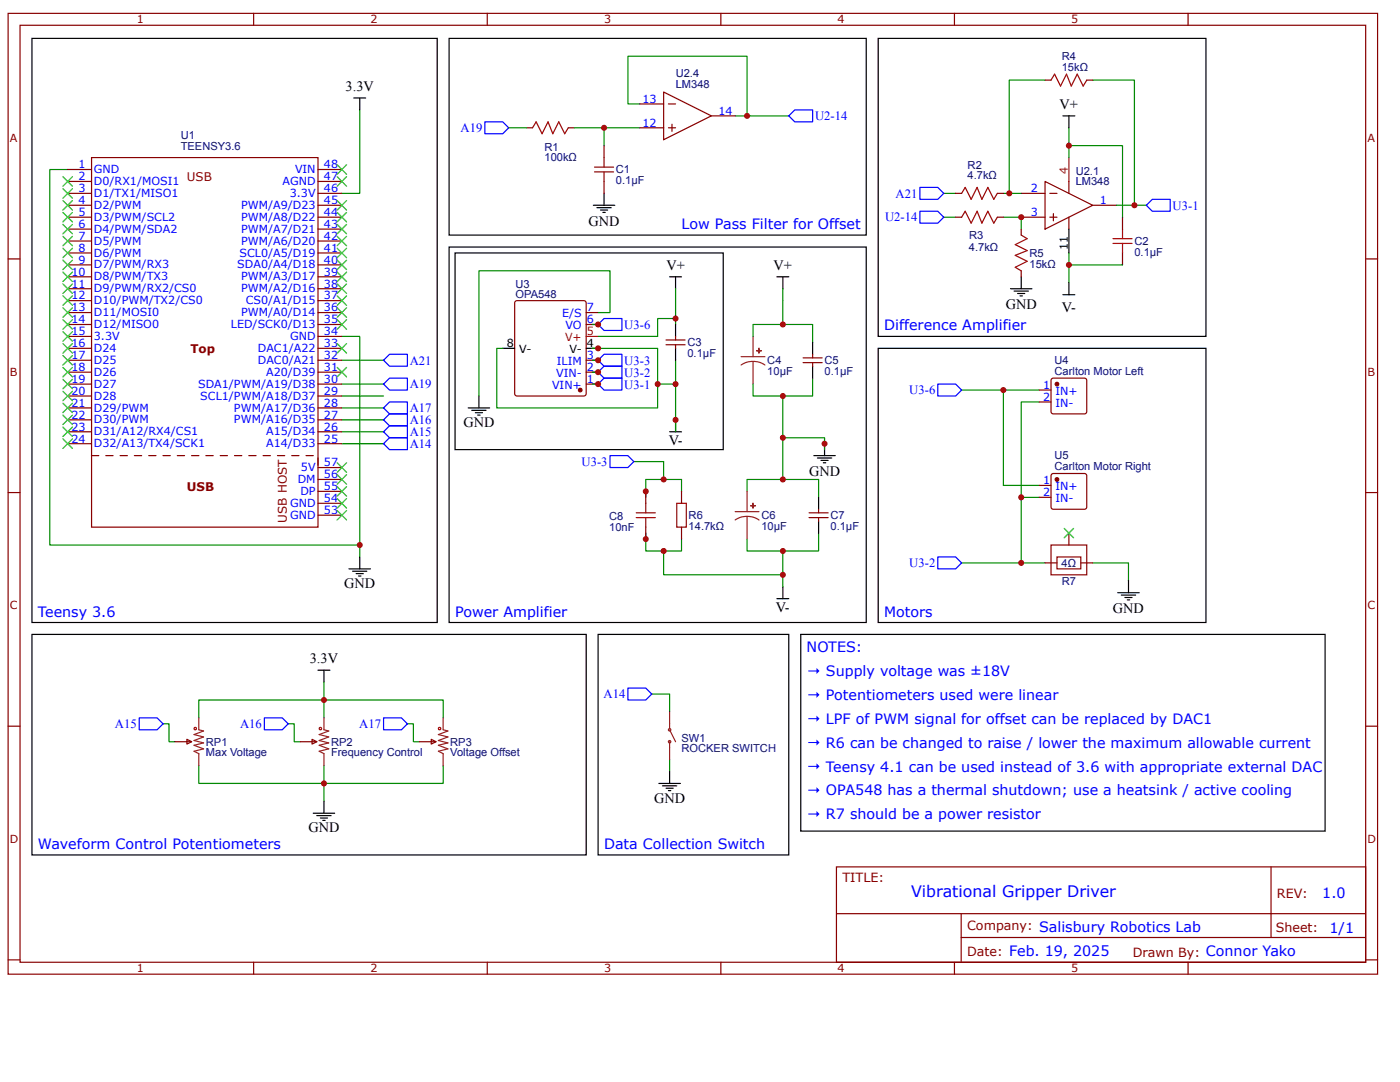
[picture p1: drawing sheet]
<svg xmlns="http://www.w3.org/2000/svg" width="279mm" height="216mm" viewBox="0 0 279 216" stroke-linecap="round" stroke-linejoin="round" font-family="sans-serif">
<path d="M175.3 69.5h65.4v54.7h-65.4zM119.4 126.6h38v44h-38zM131.5 156.3h4.3M132.2 156.8h2.9M132.9 157.3h1.4M133.4 157.8h.5M133.6 153.9v2.4" fill="none" stroke="#000" stroke-width=".24"/>
<path d="M191.9 77.8h15.5M200.2 77.8v19.1h7.2M68.2 88.5h8.3M203.8 99.2v13.1h4.8M207.4 80.2h-3.6v19h3.6M191.9 112.3h11.9M218.1 112.3h7.1v3.6M130.1 138.5h3.5v3.6M133.6 151.6v2.3" fill="none" stroke="#080" stroke-width=".24"/>
<path d="M187.2 76.6h3.5l1.2 1.2-1.2 1.2h-3.5zM76.5 88.5l1.2-1.2h3.6v2.4h-3.6zM187.2 111.1h3.5l1.2 1.2-1.2 1.2h-3.5zM125.3 137.3h3.6l1.2 1.2-1.2 1.2h-3.6z" fill="none" stroke="#00f" stroke-width=".24"/>
<g fill="none" stroke="#8d2323" stroke-width=".24">
<path d="M133.6 145.6l1.2 2.4M133.6 142.1v3.3M133.6 148v3.6"/>
<circle cx="133.6" cy="148" r=".24"/>
<circle cx="133.6" cy="145.6" r=".24"/>
</g>
<path d="M209.9 94.6l.3-.1h6.2l.3 .1 .2 .4v6.1l-.2 .4-.3 .1h-6.2l-.3-.1-.1-.4v-6.1z" fill="none" stroke="#800" stroke-width=".24"/>
<circle cx="210.9" cy="95.7" r=".36" fill="#800"/>
<g fill="none" stroke="#800" stroke-width=".24">
<path d="M209.9 75.6l.3-.1h6.2l.3 .1 .2 .3v6.2l-.2 .3-.3 .2h-6.2l-.3-.2-.1-.3v-6.2zM207.4 96.9h2.4M207.4 99.2h2.4M208.6 112.3h2.3M209.8 108.8h7.1v5.9h-7.1zM210.9 111.1h4.8v2.4h-4.8zM213.3 106.4v2.4M215.7 112.3h2.4"/>
<circle cx="210.9" cy="95.7" r=".36"/>
</g>
<path d="M223.1 118.3h4.3M223.8 118.7h2.8M224.5 119.2h1.4M225 119.7h.5M225.2 115.9v2.4" fill="none" stroke="#000" stroke-width=".24"/>
<circle cx="210.9" cy="76.6" r=".36" fill="#800"/>
<g fill="none" stroke="#800" stroke-width=".24">
<path d="M132.4 18.4l9.6 4.7-9.6 4.8zM208.6 16h1.2M216.9 16h1.2M105.1 25.5h1.2M113.4 25.5h1.2M120.6 29.1v2.3M120.6 36.2v2.4M127.7 25.5h4.7M127.7 20.7h4.7M133.4 25.5h1.4M133.4 20.7h1.4M134.1 24.8v1.4"/>
<path d="M142 23.1h4.7M190.7 38.6h1.2M199 38.6h1.2M203.8 38.6h4.8M208.6 36.2l9.5 4.8-9.5 4.7zM209.5 38.6h1.4M213.3 36.2v2.4M190.7 43.3h1.2M199 43.3h1.2M203.8 43.3h4.8M203.8 45.7v1.2M203.8 54v1.2"/>
<path d="M209.5 43.3h1.4M210.2 42.6v1.5M213.3 43.3v2.4M218.1 41h4.7M224 43.3v2.4M224 50.5v2.4M102.9 60.1l.3-.1h13.3l.4 .2 .1 18.3-.2 .4-13.6 .1-.4-.2-.1-18.3zM207.4 77.8h2.4M207.4 80.2h2.4M34.9 148h3.4M37.3 147.5l1 .5-1 .5zM59.9 148h3.3"/>
<path d="M62.3 147.5l.9 .5-.9 .5zM83.7 148h3.3M86.1 147.5l.9 .5-.9 .5z"/>
<circle cx="210.9" cy="76.6" r=".36"/>
</g>
<g fill="none" stroke="#080" stroke-width=".24">
<path d="M208.6 16h-7.2v22.6M218.1 16h8.3v25h-3.6M13.5 33.8h-3.6v75h61.9M71.8 21.9v16.7h-3.6M101.5 25.5h3.6M114.6 25.5h6v3.6M120.6 25.5h7.1M127.7 20.7h-2.4v-9.5h23.8v11.9M146.7 23.1h10.7M188.3 38.6h2.4M200.2 38.6h3.6M213.3 31.4v-2.3h10.7v14.2"/>
<path d="M213.3 25.5v3.6M188.3 43.3h2.4M200.2 43.3h3.6v2.4M213.3 50.5v2.4M224 52.9h-10.7v3.5M226.4 41h2.4M68.2 67.1h3.6v44M68.2 79h8.3M68.2 86.2h8.3M68.2 83.8h8.3M68.2 81.4h8.3M64.7 136.1v3.6h-25v3.5"/>
<path d="M32.5 144.4h1.2v3.6h1.2M39.7 152.8v3.5h25v3.6M57.5 144.4h1.2v3.6h1.2M64.7 143.2v-3.5h23.7v3.5M64.7 152.8v3.5h23.7v-3.5M81.3 144.4h1.2v3.6h1.2"/>
</g>
<path d="M96.8 24.3h3.5l1.2 1.2-1.2 1.2h-3.5zM157.4 23.1l1.2-1.2h3.6v2.4h-3.6zM183.6 37.4h3.6l1.1 1.2-1.1 1.2h-3.6zM183.6 42.2h3.6l1.1 1.1-1.1 1.2h-3.6zM228.8 41l1.2-1.2h3.5v2.4h-3.5zM76.5 81.4l1.2-1.2h3.6v2.4h-3.6zM76.5 86.2l1.2-1.2h3.6v2.3h-3.6zM77.7 82.6h3.6v2.4h-3.6l-1.2-1.2zM27.8 143.2h3.6l1.1 1.2-1.1 1.2h-3.6zM52.8 143.2h3.5l1.2 1.2-1.2 1.2h-3.5zM76.5 143.2h3.6l1.2 1.2-1.2 1.2h-3.6z" fill="none" stroke="#00f" stroke-width=".24"/>
<g fill="none" stroke="#a00000" stroke-width=".24">
<path d="M209.8 16l.7-1.2 1.2 2.4 1.1-2.4 1 2.4 1.2-2.4 1.2 2.4 .7-1.2M106.3 25.5l.7-1.2 1.2 2.4 1.2-2.4 .9 2.4 1.2-2.4 1.2 2.4 .7-1.2M118.6 34.3h3.9M118.6 33.3h3.9M120.6 31.4v1.9M120.6 34.3v1.9M191.9 38.6l.7-1.2 1.2 2.4 1.2-2.4 1 2.4 1.1-2.4 1.2 2.4 .7-1.2M191.9 43.3l.7-1.1 1.2 2.3 1.2-2.3 1 2.3 1.1-2.3 1.2 2.3 .7-1.2M203.8 46.9l1.2 .7-2.4 1.2 2.4 1.2-2.4 1 2.4 1.1-2.4 1.2 1.2 .7M222.1 48.6h3.8M222.1 47.6h3.8M224 45.7v1.9"/>
<path d="M224 48.6v1.9"/>
<circle cx="39" cy="145.4" r=".24"/>
<circle cx="63.9" cy="145.4" r=".24"/>
<circle cx="87.7" cy="145.4" r=".24"/>
</g>
<g fill="none" stroke="#000" stroke-width=".24">
<path d="M6.4 7.7h80.9v116.5h-80.9zM70.6 19.6h2.4M71.8 19.6v2.3M89.6 7.7h83.3v39.2h-83.3zM175.3 7.7h65.4v59.4h-65.4zM120.6 38.6v2.4M212.1 23.1h2.4M213.3 23.1v2.4M118.4 41h4.3M119.1 41.4h2.9M119.8 41.9h1.5M120.3 42.4h.5"/>
<path d="M201.7 57.6h4.2M202.4 58.1h2.8M203.1 58.6h1.4M203.6 59h.4M203.8 55.2v2.4M212.1 58.8h2.4M213.3 45.7v4.8M213.3 56.4v2.4M69.6 113.5h4.3M70.4 114h2.8M71.1 114.5h1.4M71.6 114.9h.4"/>
<path d="M71.8 111.1v2.4M6.4 126.6h110.6v44h-110.6zM63.5 133.7h2.3M64.7 133.7v2.4M64.7 159.9v2.4M62.5 162.3h4.3M63.2 162.7h2.9M63.9 163.2h1.5M64.4 163.7h.5"/>
</g>
<path d="M213.3 31.4v4.8" fill="none" stroke="#f00" stroke-width=".24"/>
<path d="M39.7 143.2v2.4l.9 .3-1.9 .7 1.9 .4-1.9 .8 1.9 .4-1.9 .5 1.9 .7-1.9 .5 1 .5v2.4M64.7 143.2v2.4l.9 .3-1.9 .7 1.9 .4-1.9 .8 1.9 .4-1.9 .5 1.9 .7-1.9 .5 1 .5v2.4M88.4 143.2v2.4l1 .3-1.9 .7 1.9 .4-1.9 .8 1.9 .4-1.9 .5 1.9 .7-1.9 .5 .9 .5v2.4" fill="none" stroke="#8d2323" stroke-width=".24"/>
<circle cx="115.8" cy="77.8" r=".36" fill="#800"/>
<g fill="none" stroke="#800" stroke-width=".24">
<path d="M117 76.6h2.4M117 74.3h2.4M117 71.9h2.4M117 64.7h2.4M117 62.4h2.4"/>
<circle cx="115.8" cy="77.8" r=".36"/>
</g>
<path d="M155 55.2h2.4M156.2 55.2v2.4M100.3 69.5h2.4M117 69.5h2.4" fill="none" stroke="#000" stroke-width=".24"/>
<path d="M117 67.1h2.4" fill="none" stroke="#f00" stroke-width=".24"/>
<path d="M119.4 71.9l1.2-1.2h3.5v2.4h-3.5zM119.4 74.3l1.2-1.2h3.5v2.4h-3.5zM119.4 76.6l1.2-1.1h3.5v2.3h-3.5zM119.4 64.7l1.2-1.1h3.5v2.3h-3.5z" fill="none" stroke="#00f" stroke-width=".24"/>
<path d="M147.9 71.2h4.8M150.3 72.1a3.8 3.8 0 0 0-2.4 .7M150.3 72.1a3.9 3.9 0 0 1 2.4 .7M150.3 67.1v4.1M150.3 72.1v4.5" fill="none" stroke="#8d2323" stroke-width=".24"/>
<path d="M151 70h1z" fill="#8d2323"/>
<path d="M151 70h1z" fill="none" stroke="#8d2323" stroke-width=".24"/>
<path d="M151.5 69.5v1z" fill="#8d2323"/>
<path d="M151.5 69.5v1zM149.1 98v4.1M146.7 102.1h4.8M149.1 103a3.8 3.8 0 0 0-2.4 .8M149.1 103a3.9 3.9 0 0 1 2.4 .8M149.1 103v4.6" fill="none" stroke="#8d2323" stroke-width=".24"/>
<path d="M149.1 98v-2.3h14.3v3.5M163.4 106.4v3.5h-14.3v-2.3" fill="none" stroke="#080" stroke-width=".24"/>
<path d="M149.8 100.9h1z" fill="#8d2323"/>
<path d="M149.8 100.9h1z" fill="none" stroke="#8d2323" stroke-width=".24"/>
<path d="M150.3 100.4v1z" fill="#8d2323"/>
<path d="M150.3 100.4v1z" fill="none" stroke="#8d2323" stroke-width=".24"/>
<g fill="none" stroke="#080" stroke-width=".24">
<path d="M134.8 57.6v6h-3.5v3.5h-11.9M156.2 57.6v7.1h6v3.6M68.2 76.6h8.3M68.2 71.9h8.3M100.3 69.5h-1.2v11.9h32.2v-11.9h-13.1M118.2 76.6h1.2M118.2 74.3h1.2M118.2 71.9h1.2M118.2 64.7h1.2M119.4 62.4h2.3v-8.4h-26.1v25M134.8 71.9v4.7h-3.5M134.8 63.6v1.1"/>
<path d="M134.8 76.6v9.6M156.2 64.7h-5.9v2.4M156.2 79v16.7M162.2 75.5v3.5h-11.9v-2.4M126.5 92.1h5.9v3.6M136 98v-2.3h-7.1v3.5M156.2 87.3h8.4v2.4M128.9 106.4v3.5h7.1v-2.3M132.4 109.9v4.8h23.8v-4.8M156.2 114.7v2.4"/>
</g>
<g fill="none" stroke="#000" stroke-width=".24">
<path d="M89.6 49.3h83.3v74.9h-83.3zM90.8 50.5h53.5v39.2h-53.5zM133.6 55.2h2.4M134.8 55.2v2.4M95.6 79v2.4M134.8 64.7v2.4M134.8 69.5v2.4M162.2 68.3v2.4M162.2 73.1v2.4M93.4 81.4h4.3M94.1 81.9h2.9M94.9 82.3h1.4"/>
<path d="M95.3 82.8h.5M133.6 86.2h2.4M134.8 83.8v2.4M162.4 90.9h4.3M163.1 91.4h2.9M163.4 99.2v2.4M163.8 91.9h1.5M164.3 92.3h.5M164.6 88.5v2.4M155 119.5h2.4M156.2 117.1v2.4M163.4 104v2.4"/>
</g>
<path d="M76.5 71.9l1.2-1.2h3.6v2.4h-3.6zM121.7 90.9h3.6l1.2 1.2-1.2 1.2h-3.6z" fill="none" stroke="#00f" stroke-width=".24"/>
<path d="M127 103.3h3.8M127 102.3h3.8M128.9 100.4v1.9M128.9 103.3v1.9M135.1 100.4h1.9v4.8h-1.9z" fill="none" stroke="#a00000" stroke-width=".24"/>
<g fill="none" stroke="#800" stroke-width=".24">
<path d="M13.5 33.8h4.8M13.5 36.2h4.8M13.5 38.6h4.8M18.3 31.4h45.2v73.8h-45.2zM63.5 33.8h4.7M63.5 36.2h4.7M63.5 38.6h4.7M13.5 41h4.8M13.5 43.3h4.8M13.5 45.7h4.8M13.5 48.1h4.8M13.5 50.5h4.8"/>
<path d="M13.5 52.9h4.8M13.5 55.2h4.8M13.5 57.6h4.8M13.5 60h4.8M63.5 41h4.7M63.5 43.3h4.7M63.5 45.7h4.7M63.5 48.1h4.7M63.5 50.5h4.7M63.5 52.9h4.7M63.5 55.2h4.7M63.5 57.6h4.7"/>
<path d="M63.5 60h4.7M13.5 62.4h4.8M13.5 64.7h4.8M13.5 67.1h4.8M13.5 69.5h4.8M13.5 71.9h4.8M13.5 74.3h4.8M13.5 76.6h4.8M13.5 79h4.8M63.5 62.4h4.7M63.5 64.7h4.7M63.5 67.1h4.7"/>
<path d="M63.5 69.5h4.7M63.5 71.9h4.7M63.5 74.3h4.7M63.5 76.6h4.7M63.5 79h4.7M132.9 68.8h3.8M132.9 67.8h3.8M134.8 67.1v.7M134.8 68.8v.7M160.3 72.4h3.8M160.3 71.4h3.8M162.2 70.7v.7"/>
<path d="M162.2 72.4v.7M13.5 81.4h4.8M13.5 83.8h4.8M13.5 86.2h4.8M13.5 88.5h4.8M63.5 81.4h4.7M63.5 83.8h4.7M63.5 86.2h4.7M63.5 88.5h4.7M63.5 98h4.7M63.5 95.7h4.7M63.5 93.3h4.7"/>
<path d="M128.9 98v2.4M136 98v2.4M63.5 102.8h4.7M63.5 100.4h4.7M128.9 105.2v2.4M136 105.2v2.4M161.5 103.3h3.8M161.5 102.3h3.8M163.4 101.6v.7M163.4 103.3v.7"/>
</g>
<path d="M18.2 90.8h1.5l.1 .1-.1 .1h-1.4zM21 90.8h1.6l.1 .1-.1 .1h-1.5zM23.9 90.8h1.5l.1 .1-.1 .1h-1.4zM26.7 90.8h1.6l.1 .1-.1 .1h-1.5zM29.6 90.8h1.5l.1 .1-.1 .1h-1.4zM32.5 90.8h1.5l.1 .1-.1 .1h-1.5zM35.3 90.8h1.5l.1 .1-.1 .1h-1.4zM38.2 90.8h1.5l.1 .1-.1 .1h-1.4zM41 90.8h1.5l.2 .1-.2 .1h-1.4zM43.9 90.8h1.5l.1 .1-.1 .1h-1.4zM46.7 90.8h1.5l.2 .1-.2 .1h-1.4zM49.6 90.8h1.5l.1 .1-.1 .1h-1.4zM52.4 90.8h1.5l.2 .1-.2 .1h-1.4zM55.3 90.8h1.5l.1 .1-.1 .1h-1.4zM58.1 90.8h1.6l.1 .1-.1 .1h-1.5zM61 90.8h1.5l.1 .1-.1 .1h-1.4zM63.4 91.3l.2 .1v1.4l-.1 .1-.2-.1z" fill="#800"/>
<path d="M76.5 76.6l1.2-1.1h3.6v2.3h-3.6z" fill="none" stroke="#00f" stroke-width=".24"/>
<g fill="none" stroke="#800" stroke-width=".24">
<path d="M1.6 2.7h273.3v191.7h-273.3zM4 5h268.5v187h-268.5zM50.6 2.7v2.3M97.2 2.7v2.3M143.9 2.7v2.3M190.5 2.7v2.3M237.1 2.7v2.3M1.6 51.7h2.4M272.5 51.7h2.4M1.6 98.3h2.4M272.5 98.3h2.4M1.6 144.9h2.4"/>
<path d="M272.5 144.9h2.4M166.9 173h105.6v19h-105.6zM253.7 173v14.1M1.6 191.5h2.4M50.6 192v2.4M97.2 192v2.4M143.9 192v2.4M167 182.3h105.5M190.5 192v2.4M191.8 187.1h80.7M191.8 182.3v9.5M237.1 192v2.4"/>
<path d="M272.5 191.5h2.4"/>
</g>
<g fill="#000">
<path d="M12.6 35.3l1.9 1.9zM12.6 37.2l1.9-1.9z"/>
<path d="M12.6 37.6l1.9 1.9zM12.6 39.5l1.9-1.9z"/>
<path d="M67.3 35.3l1.9 1.9zM67.3 37.2l1.9-1.9z"/>
<path d="M67.3 32.9l1.9 1.9zM67.3 34.8l1.9-1.9z"/>
<path d="M12.6 40l1.9 1.9zM14.5 40l-1.9 1.9z"/>
<path d="M12.6 42.4l1.9 1.9zM14.5 42.4l-1.9 1.9z"/>
<path d="M12.6 44.8l1.9 1.9zM12.6 46.7l1.9-1.9z"/>
<path d="M12.6 47.1l1.9 1.9zM12.6 49l1.9-1.9z"/>
<path d="M12.6 49.5l1.9 1.9zM12.6 51.4l1.9-1.9z"/>
<path d="M12.6 51.9l1.9 1.9zM14.5 51.9l-1.9 1.9z"/>
<path d="M12.6 54.3l1.9 1.9zM14.5 54.3l-1.9 1.9z"/>
<path d="M12.6 56.7l1.9 1.9zM14.5 56.7l-1.9 1.9z"/>
<path d="M12.6 59l1.9 1.9zM14.5 59l-1.9 1.9z"/>
<path d="M67.3 59l1.9 1.9zM67.3 60.9l1.9-1.9z"/>
<path d="M67.3 56.7l1.9 1.9zM67.3 58.6l1.9-1.9z"/>
<path d="M67.3 54.3l1.9 1.9zM67.3 56.2l1.9-1.9z"/>
<path d="M67.3 51.9l1.9 1.9zM67.3 53.8l1.9-1.9z"/>
<path d="M67.3 49.5l1.9 1.9zM67.3 51.4l1.9-1.9z"/>
<path d="M67.3 47.1l1.9 1.9zM67.3 49l1.9-1.9z"/>
<path d="M67.3 44.8l1.9 1.9zM67.3 46.7l1.9-1.9z"/>
<path d="M67.3 42.4l1.9 1.9zM69.2 42.4l-1.9 1.9z"/>
<path d="M67.3 40l1.9 1.9zM69.2 40l-1.9 1.9z"/>
<path d="M12.6 61.4l1.9 1.9zM14.5 61.4l-1.9 1.9z"/>
<path d="M12.6 63.8l1.9 1.9zM14.5 63.8l-1.9 1.9z"/>
<path d="M12.6 66.2l1.9 1.9zM14.5 66.2l-1.9 1.9z"/>
<path d="M12.6 68.6l1.9 1.9zM14.5 68.6l-1.9 1.9z"/>
<path d="M12.6 70.9l1.9 1.9zM14.5 70.9l-1.9 1.9z"/>
<path d="M12.6 73.3l1.9 1.9zM14.5 73.3l-1.9 1.9z"/>
<path d="M12.6 75.7l1.9 1.9zM14.5 75.7l-1.9 1.9z"/>
<path d="M12.6 78.1l1.9 1.9zM14.5 78.1l-1.9 1.9z"/>
<path d="M67.3 63.8l1.9 1.9zM69.2 63.8l-1.9 1.9z"/>
<path d="M67.3 61.4l1.9 1.9zM69.2 61.4l-1.9 1.9z"/>
<path d="M67.3 68.6l1.9 1.9zM69.2 68.6l-1.9 1.9z"/>
<path d="M67.3 73.3l1.9 1.9zM69.2 73.3l-1.9 1.9z"/>
<path d="M12.6 80.4l1.9 1.9zM14.5 80.4l-1.9 1.9z"/>
<path d="M12.6 82.8l1.9 1.9zM14.5 82.8l-1.9 1.9z"/>
<path d="M12.6 85.2l1.9 1.9zM14.5 85.2l-1.9 1.9z"/>
<path d="M12.6 87.6l1.9 1.9zM14.5 87.6l-1.9 1.9z"/>
<path d="M67.3 99.5l1.9 1.9zM69.2 99.5l-1.9 1.9z"/>
<path d="M67.3 97.1l1.9 1.9zM69.2 97.1l-1.9 1.9z"/>
<path d="M67.3 94.7l1.9 1.9zM69.2 94.7l-1.9 1.9z"/>
<path d="M67.3 92.3l1.9 1.9zM69.2 92.3l-1.9 1.9z"/>
<path d="M67.3 101.9l1.9 1.9zM67.3 103.8l1.9-1.9z"/>
<path d="M212.4 105.4l1.9 1.9zM212.4 107.3l1.9-1.9z"/>
</g>
<g fill="none" stroke="#3c3" stroke-width=".24">
<path d="M12.6 35.3l1.9 1.9M12.6 37.6l1.9 1.9M14.5 35.3l-1.9 1.9M14.5 37.6l-1.9 1.9M67.3 35.3l1.9 1.9M67.3 32.9l1.9 1.9M69.2 32.9l-1.9 1.9M69.2 35.3l-1.9 1.9M12.6 40l1.9 1.9M12.6 42.4l1.9 1.9M12.6 44.8l1.9 1.9M12.6 47.1l1.9 1.9"/>
<path d="M12.6 49.5l1.9 1.9M12.6 51.9l1.9 1.9M12.6 54.3l1.9 1.9M12.6 56.7l1.9 1.9M12.6 59l1.9 1.9M14.5 40l-1.9 1.9M14.5 42.4l-1.9 1.9M14.5 44.8l-1.9 1.9M14.5 47.1l-1.9 1.9M14.5 49.5l-1.9 1.9M14.5 51.9l-1.9 1.9M14.5 54.3l-1.9 1.9"/>
<path d="M14.5 56.7l-1.9 1.9M14.5 59l-1.9 1.9M67.3 59l1.9 1.9M67.3 56.7l1.9 1.9M67.3 54.3l1.9 1.9M67.3 51.9l1.9 1.9M67.3 49.5l1.9 1.9M67.3 47.1l1.9 1.9M67.3 44.8l1.9 1.9M67.3 42.4l1.9 1.9M67.3 40l1.9 1.9M69.2 59l-1.9 1.9"/>
<path d="M69.2 56.7l-1.9 1.9M69.2 54.3l-1.9 1.9M69.2 51.9l-1.9 1.9M69.2 49.5l-1.9 1.9M69.2 47.1l-1.9 1.9M69.2 44.8l-1.9 1.9M69.2 42.4l-1.9 1.9M69.2 40l-1.9 1.9M12.6 61.4l1.9 1.9M12.6 63.8l1.9 1.9M12.6 66.2l1.9 1.9M12.6 68.6l1.9 1.9"/>
<path d="M12.6 70.9l1.9 1.9M12.6 73.3l1.9 1.9M12.6 75.7l1.9 1.9M12.6 78.1l1.9 1.9M14.5 61.4l-1.9 1.9M14.5 63.8l-1.9 1.9M14.5 66.2l-1.9 1.9M14.5 68.6l-1.9 1.9M14.5 70.9l-1.9 1.9M14.5 73.3l-1.9 1.9M14.5 75.7l-1.9 1.9M14.5 78.1l-1.9 1.9"/>
<path d="M67.3 63.8l1.9 1.9M67.3 61.4l1.9 1.9M67.3 68.6l1.9 1.9M67.3 73.3l1.9 1.9M69.2 63.8l-1.9 1.9M69.2 61.4l-1.9 1.9M69.2 68.6l-1.9 1.9M69.2 73.3l-1.9 1.9M12.6 80.4l1.9 1.9M12.6 82.8l1.9 1.9M12.6 85.2l1.9 1.9M12.6 87.6l1.9 1.9"/>
<path d="M14.5 80.4l-1.9 1.9M14.5 82.8l-1.9 1.9M14.5 85.2l-1.9 1.9M14.5 87.6l-1.9 1.9M67.3 99.5l1.9 1.9M67.3 97.1l1.9 1.9M67.3 94.7l1.9 1.9M67.3 92.3l1.9 1.9M69.2 99.5l-1.9 1.9M69.2 97.1l-1.9 1.9M69.2 94.7l-1.9 1.9M69.2 92.3l-1.9 1.9"/>
<path d="M67.3 101.9l1.9 1.9M69.2 101.9l-1.9 1.9M212.4 105.4l1.9 1.9M214.3 105.4l-1.9 1.9"/>
</g>
<path d="M159.8 126.6h104.7v39.2h-104.7z" fill="none" stroke="#000" stroke-width=".24"/>
<g fill="#c00">
<circle cx="203.8" cy="112.3" r=".59"/>
<circle cx="203.8" cy="99.2" r=".59"/>
<circle cx="200.2" cy="77.8" r=".59"/>
<circle cx="226.4" cy="41" r=".59"/>
<circle cx="213.3" cy="52.9" r=".59"/>
<circle cx="213.3" cy="29.1" r=".59"/>
<circle cx="203.8" cy="43.3" r=".59"/>
<circle cx="201.4" cy="38.6" r=".59"/>
<circle cx="149.1" cy="23.1" r=".59"/>
<circle cx="120.6" cy="25.5" r=".59"/>
<circle cx="132.4" cy="109.9" r=".59"/>
<circle cx="134.8" cy="76.6" r=".59"/>
<circle cx="131.3" cy="76.6" r=".59"/>
<circle cx="134.8" cy="83.8" r=".59"/>
<circle cx="156.2" cy="79" r=".59"/>
<circle cx="156.2" cy="64.7" r=".59"/>
<circle cx="71.8" cy="108.8" r=".59"/>
<circle cx="132.4" cy="95.7" r=".59"/>
<circle cx="156.2" cy="109.9" r=".59"/>
<circle cx="156.2" cy="114.7" r=".59"/>
<circle cx="156.2" cy="95.7" r=".59"/>
<circle cx="156.2" cy="87.3" r=".59"/>
<circle cx="119.4" cy="69.5" r=".59"/>
<circle cx="164.6" cy="88.5" r=".59"/>
<circle cx="119.4" cy="64.7" r=".59"/>
<circle cx="119.4" cy="71.9" r=".59"/>
<circle cx="119.4" cy="74.3" r=".59"/>
<circle cx="119.4" cy="76.6" r=".59"/>
<circle cx="134.8" cy="63.6" r=".59"/>
<circle cx="128.9" cy="107.6" r=".59"/>
<circle cx="128.9" cy="98" r=".59"/>
<circle cx="64.7" cy="139.7" r=".59"/>
<circle cx="64.7" cy="156.3" r=".59"/>
</g>
<text font-size="3.2" fill="#00f" x="181.8" y="179.1">Vibrational Gripper Driver</text>
<g font-size="2.9">
<text x="69" y="18.1">3.3V</text>
<text x="211.5" y="21.7">V+</text>
<text x="117.5" y="45">GND</text>
<text x="133" y="53.8">V+</text>
<text x="154.4" y="53.8">V+</text>
<text x="200.7" y="61.7">GND</text>
<text x="211.9" y="62.2">V-</text>
<text x="92.5" y="85.2">GND</text>
<text x="133.4" y="88.8">V-</text>
<text x="161.5" y="95">GND</text>
<text x="68.7" y="117.3">GND</text>
<text x="154.9" y="122.1">V-</text>
<text x="222.1" y="122.3">GND</text>
<text x="61.8" y="132.3">3.3V</text>
<text x="130.5" y="160.1">GND</text>
<text x="61.6" y="166.1">GND</text>
</g>
<g font-size="2.9" fill="#00f">
<text x="136" y="45.7">Low Pass Filter for Offset</text>
<text x="176.4" y="65.9">Difference Amplifier</text>
<text x="7.6" y="123">Teensy 3.6</text>
<text x="90.8" y="123">Power Amplifier</text>
<text x="176.4" y="123">Motors</text>
<text x="161" y="130.2">NOTES:</text>
<text x="161" y="134.9">→ Supply voltage was ±18V</text>
<text x="161" y="139.7">→ Potentiometers used were linear</text>
<text x="161" y="144.4">→ LPF of PWM signal for offset can be replaced by DAC1</text>
<text x="161" y="149.2">→ R6 can be changed to raise / lower the maximum allowable current</text>
<text x="161" y="154">→ Teensy 4.1 can be used instead of 3.6 with appropriate external DAC</text>
<text x="161" y="158.7">→ OPA548 has a thermal shutdown; use a heatsink / active cooling</text>
<text x="161" y="163.5">→ R7 should be a power resistor</text>
<text x="7.6" y="169.4">Waveform Control Potentiometers</text>
<text x="120.6" y="169.4">Data Collection Switch</text>
<text x="263.9" y="179.2">1.0</text>
<text x="265.3" y="186.2">1/1</text>
</g>
<g font-size="2.5" fill="#00f">
<text x="91.9" y="26.4">A19</text>
<text x="162.7" y="24">U2-14</text>
<text x="178.7" y="39.4">A21</text>
<text x="234" y="41.9">U3-1</text>
<text x="176.6" y="44.2">U2-14</text>
<text x="124.6" y="65.6">U3-6</text>
<text x="81.8" y="72.8">A21</text>
<text x="81.8" y="77.5">A19</text>
<text x="124.6" y="72.8">U3-3</text>
<text x="124.6" y="75.2">U3-2</text>
<text x="124.6" y="77.5">U3-1</text>
<text x="81.8" y="82.3">A17</text>
<text x="181.5" y="78.7">U3-6</text>
<text x="81.8" y="89.4">A14</text>
<text x="81.8" y="84.7">A16</text>
<text x="81.8" y="87">A15</text>
<text x="116.1" y="92.9">U3-3</text>
<text x="181.5" y="113.2">U3-2</text>
<text x="120.5" y="139.3">A14</text>
<text x="22.9" y="145.3">A15</text>
<text x="47.9" y="145.3">A16</text>
<text x="71.7" y="145.3">A17</text>
</g>
<g font-size="2.5" fill="#800">
<text x="168.1" y="176.1">TITLE:</text>
<text x="254.9" y="179.2">REV:</text>
<text x="193" y="185.6">Company: Salisbury Robotics Lab</text>
<text x="193" y="190.8">Date: Feb. 19, 2025</text>
<text x="226.1" y="190.9">Drawn By: Connor Yako</text>
<text x="254.6" y="186.1">Sheet:</text>
</g>
<g font-size="2.4" fill="#800">
<text x="37.3" y="36.2">USB</text>
<text x="38" y="70.4">Top</text>
<text x="37.3" y="98">USB</text>
<text x="57.3" y="104.3" transform="rotate(-90 57.3 104.3)">USB HOST</text>
</g>
<g font-size="2.2" fill="#800">
<text x="27.3" y="4.7">1</text>
<text x="73.9" y="4.7">2</text>
<text x="120.6" y="4.7">3</text>
<text x="167.2" y="4.7">4</text>
<text x="213.8" y="4.7">5</text>
<text x="2" y="28.4">A</text>
<text x="272.9" y="28.4">A</text>
<text x="2" y="75">B</text>
<text x="272.9" y="75">B</text>
<text x="2" y="121.6">C</text>
<text x="272.9" y="121.6">C</text>
<text x="2" y="168.2">D</text>
<text x="272.9" y="168.2">D</text>
<text x="27.3" y="194">1</text>
<text x="73.9" y="194">2</text>
<text x="120.6" y="194">3</text>
<text x="167.2" y="194">4</text>
<text x="213.8" y="194">5</text>
</g>
<g font-size="2.2" fill="#000080">
<text x="211.9" y="11.9">R4</text>
<text x="134.9" y="17.6">LM348</text>
<text x="134.9" y="15.4">U2.4</text>
<text x="211.9" y="14.1">15kΩ</text>
<text x="36.1" y="29.9">TEENSY3.6</text>
<text x="36.1" y="27.7">U1</text>
<text x="108.7" y="32.2">100kΩ</text>
<text x="108.7" y="30">R1</text>
<text x="122.9" y="34.6">C1</text>
<text x="193.1" y="35.8">4.7kΩ</text>
<text x="193.1" y="33.6">R2</text>
<text x="214.7" y="34.8">U2.1</text>
<text x="122.9" y="36.7">0.1µF</text>
<text x="214.7" y="37">LM348</text>
<text x="193.4" y="47.7">R3</text>
<text x="193.4" y="50">4.7kΩ</text>
<text x="205.5" y="53.4">15kΩ</text>
<text x="205.5" y="51.2">R5</text>
<text x="226.4" y="51">0.1µF</text>
<text x="226.4" y="48.9">C2</text>
<text x="102.9" y="59.5">OPA548</text>
<text x="102.9" y="57.4">U3</text>
<text x="137.2" y="71.2">0.1µF</text>
<text x="137.2" y="69.1">C3</text>
<text x="153.1" y="74.8">10µF</text>
<text x="153.1" y="72.6">C4</text>
<text x="164.6" y="74.8">0.1µF</text>
<text x="164.6" y="72.7">C5</text>
<text x="210.5" y="74.7">Carlton Motor Left</text>
<text x="210.5" y="72.6">U4</text>
<text x="210.5" y="93.8">Carlton Motor Right</text>
<text x="210.5" y="91.6">U5</text>
<text x="121.6" y="106">10nF</text>
<text x="121.6" y="103.8">C8</text>
<text x="137.4" y="105.7">14.7kΩ</text>
<text x="137.4" y="103.6">R6</text>
<text x="151.9" y="105.7">10µF</text>
<text x="151.9" y="103.6">C6</text>
<text x="165.7" y="105.7">0.1µF</text>
<text x="165.7" y="103.6">C7</text>
<text x="211.9" y="113.1">4Ω</text>
<text x="211.9" y="116.7">R7</text>
<text x="41.1" y="148.8">RP1</text>
<text x="66.1" y="148.8">RP2</text>
<text x="89.9" y="148.8">RP3</text>
<text x="136" y="148">SW1</text>
<text x="41.1" y="150.9">Max Voltage</text>
<text x="66.1" y="150.9">Frequency Control</text>
<text x="89.9" y="150.9">Voltage Offset</text>
<text x="136" y="150.1">ROCKER SWITCH</text>
</g>
<g font-size="2.2" fill="#00f">
<text x="128.2" y="20.5">13</text>
<text x="143.4" y="22.9">14</text>
<text x="128.2" y="25.3">12</text>
<text x="15.7" y="33.6">1</text>
<text x="15.7" y="36">2</text>
<text x="18.7" y="34.5">GND</text>
<text x="58.9" y="34.5">VIN</text>
<text x="64.7" y="36">47</text>
<text x="64.7" y="33.6">48</text>
<text x="15.7" y="38.3">3</text>
<text x="15.7" y="40.7">4</text>
<text x="18.7" y="36.9">D0/RX1/MOSI1</text>
<text x="18.7" y="39.3">D1/TX1/MISO1</text>
<text x="18.7" y="41.7">D2/PWM</text>
<text x="48.1" y="41.7">PWM/A9/D23</text>
<text x="56.4" y="36.9">AGND</text>
<text x="57.8" y="39.3">3.3V</text>
<text x="64.7" y="40.7">45</text>
<text x="64.7" y="38.3">46</text>
<text x="205.7" y="38.3">2</text>
<text x="219.5" y="40.7">1</text>
<text x="15.7" y="43.1">5</text>
<text x="15.7" y="45.5">6</text>
<text x="15.7" y="47.9">7</text>
<text x="18.7" y="44.1">D3/PWM/SCL2</text>
<text x="18.7" y="46.4">D4/PWM/SDA2</text>
<text x="48.1" y="46.4">PWM/A7/D21</text>
<text x="48.1" y="44.1">PWM/A8/D22</text>
<text x="64.7" y="47.9">42</text>
<text x="64.7" y="45.5">43</text>
<text x="64.7" y="43.1">44</text>
<text x="205.7" y="43.1">3</text>
<text x="15.7" y="50.2">8</text>
<text x="15.7" y="52.6">9</text>
<text x="18.7" y="48.8">D5/PWM</text>
<text x="18.7" y="51.2">D6/PWM</text>
<text x="18.7" y="53.6">D7/PWM/RX3</text>
<text x="47.4" y="53.6">SDA0/A4/D18</text>
<text x="47.8" y="51.2">SCL0/A5/D19</text>
<text x="48.1" y="48.8">PWM/A6/D20</text>
<text x="64.7" y="52.6">40</text>
<text x="64.7" y="50.2">41</text>
<text x="14.3" y="55">10</text>
<text x="14.3" y="57.4">11</text>
<text x="14.3" y="59.8">12</text>
<text x="18.7" y="55.9">D8/PWM/TX3</text>
<text x="18.7" y="58.3">D9/PWM/RX2/CS0</text>
<text x="48.1" y="58.3">PWM/A2/D16</text>
<text x="48.1" y="55.9">PWM/A3/D17</text>
<text x="64.7" y="59.8">37</text>
<text x="64.7" y="57.4">38</text>
<text x="64.7" y="55">39</text>
<text x="14.3" y="62.1">13</text>
<text x="14.3" y="64.5">14</text>
<text x="18.7" y="60.7">D10/PWM/TX2/CS0</text>
<text x="18.7" y="63.1">D11/MOSI0</text>
<text x="18.7" y="65.5">D12/MISO0</text>
<text x="46.1" y="65.5">LED/SCK0/D13</text>
<text x="48.1" y="63.1">PWM/A0/D14</text>
<text x="49" y="60.7">CS0/A1/D15</text>
<text x="64.7" y="64.5">35</text>
<text x="64.7" y="62.1">36</text>
<text x="112.2" y="63.3">E/S</text>
<text x="112.8" y="65.7">VO</text>
<text x="117.1" y="64.5">6</text>
<text x="117.1" y="62.1">7</text>
<text x="14.3" y="66.9">15</text>
<text x="14.3" y="69.3">16</text>
<text x="14.3" y="71.6">17</text>
<text x="18.7" y="67.8">3.3V</text>
<text x="18.7" y="70.2">D24</text>
<text x="51.5" y="70.2">DAC1/A22</text>
<text x="57.9" y="67.8">GND</text>
<text x="64.7" y="71.6">32</text>
<text x="64.7" y="69.3">33</text>
<text x="64.7" y="66.9">34</text>
<text x="117.1" y="71.6">3</text>
<text x="14.3" y="74">18</text>
<text x="14.3" y="76.4">19</text>
<text x="18.7" y="72.6">D25</text>
<text x="18.7" y="75">D26</text>
<text x="18.7" y="77.4">D27</text>
<text x="39.5" y="77.4">SDA1/PWM/A19/D38</text>
<text x="51.5" y="72.6">DAC0/A21</text>
<text x="53.1" y="75">A20/D39</text>
<text x="64.7" y="76.4">30</text>
<text x="64.7" y="74">31</text>
<text x="110.2" y="77.6">VIN+</text>
<text x="111" y="75.2">VIN-</text>
<text x="111.1" y="72.8">ILIM</text>
<text x="117.1" y="76.4">1</text>
<text x="117.1" y="74">2</text>
<text x="208.2" y="77.6">1</text>
<text x="14.3" y="78.8">20</text>
<text x="14.3" y="81.2">21</text>
<text x="14.3" y="83.5">22</text>
<text x="18.7" y="79.7">D28</text>
<text x="18.7" y="82.1">D29/PWM</text>
<text x="40" y="79.7">SCL1/PWM/A18/D37</text>
<text x="46.7" y="82.1">PWM/A17/D36</text>
<text x="64.7" y="83.5">27</text>
<text x="64.7" y="81.2">28</text>
<text x="64.7" y="78.8">29</text>
<text x="208.2" y="80">2</text>
<text x="210.6" y="78.8">IN+</text>
<text x="210.6" y="81.2">IN-</text>
<text x="14.3" y="85.9">23</text>
<text x="14.3" y="88.3">24</text>
<text x="18.7" y="84.5">D30/PWM</text>
<text x="18.7" y="86.9">D31/A12/RX4/CS1</text>
<text x="18.7" y="89.3">D32/A13/TX4/SCK1</text>
<text x="46.7" y="84.5">PWM/A16/D35</text>
<text x="53.1" y="89.3">A14/D33</text>
<text x="53.1" y="86.9">A15/D34</text>
<text x="64.7" y="88.3">25</text>
<text x="64.7" y="85.9">26</text>
<text x="60.1" y="94">5V</text>
<text x="64.7" y="95.4">56</text>
<text x="64.7" y="93.1">57</text>
<text x="57.9" y="101.1">GND</text>
<text x="59.4" y="96.4">DM</text>
<text x="59.9" y="98.8">DP</text>
<text x="64.7" y="100.2">54</text>
<text x="64.7" y="97.8">55</text>
<text x="208.2" y="96.6">1</text>
<text x="208.2" y="99">2</text>
<text x="210.6" y="97.8">IN+</text>
<text x="210.6" y="100.2">IN-</text>
<text x="57.9" y="103.5">GND</text>
<text x="64.7" y="102.6">53</text>
</g>
<g font-size="2.2" fill="#f00">
<text x="213.1" y="34.8" transform="rotate(-90 213.1 34.8)">4</text>
<text x="112.8" y="68.1">V+</text>
<text x="117.1" y="66.9">5</text>
</g>
<g font-size="2.2">
<text x="213.1" y="50" transform="rotate(-90 213.1 50)">11</text>
<text x="101.2" y="69.3">8</text>
<text x="103.6" y="70.5">V-</text>
<text x="113.6" y="70.5">V-</text>
<text x="117.1" y="69.3">4</text>
</g>
</svg>
